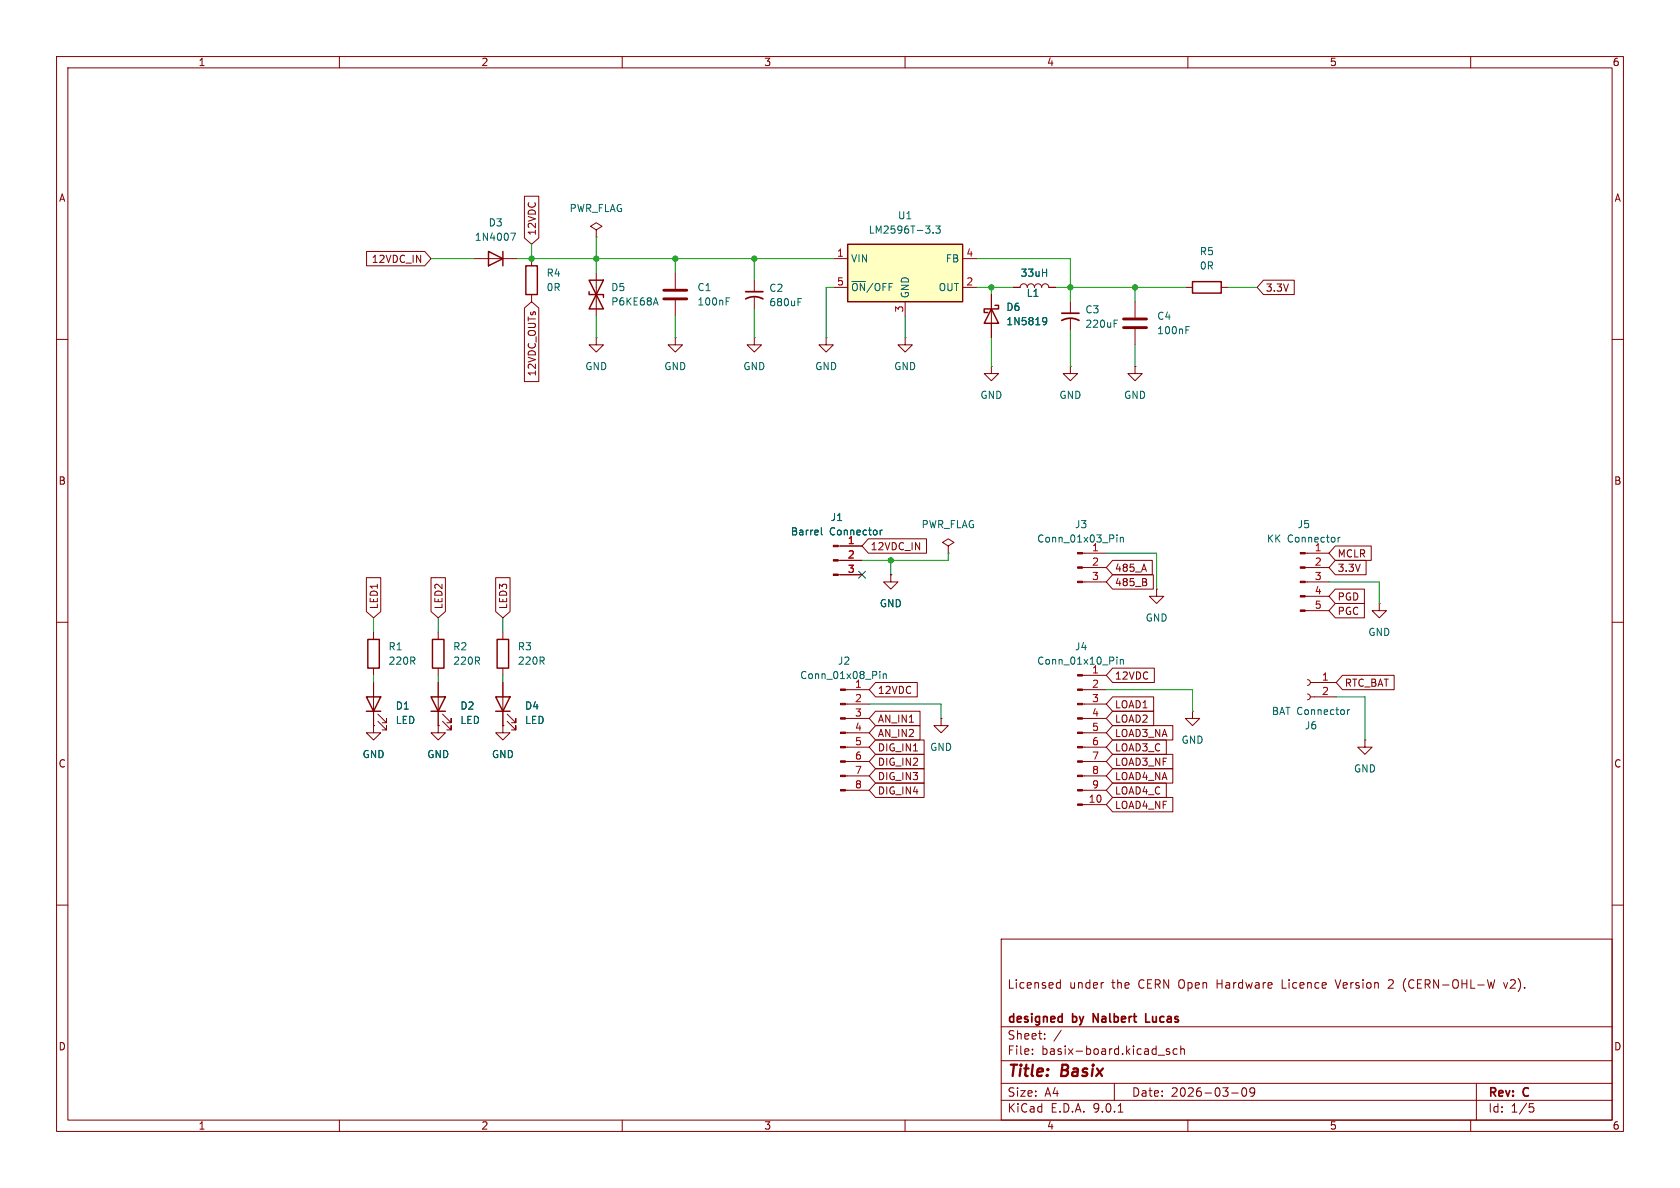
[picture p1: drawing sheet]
<svg xmlns="http://www.w3.org/2000/svg" width="297mm" height="210mm" viewBox="0 0 297 210" stroke-linecap="round" stroke-linejoin="round" font-family="sans-serif">
<g fill="none" stroke="#840000" stroke-width=".18">
<path d="M10 10h277v190h-277zM12 12h273v186h-273zM60 10v2M110 10v2M160 10v2M210 10v2M260 10v2M10 60h2M285 60h2M10 110h2M285 110h2M10 160h2"/>
<path d="M177 166h108v32h-108zM186.9 174.6h.6M186.9 173.8h.6M187.5 173.2v1.5M195 173.7h.1M236 173.2l.5 1.5M245.7 173.2l-.2 .1M246.2 173.8l-.8 .9h.9M248.1 174.3l.1 .5 .3 .5M248.5 173l-.3 .4-.1 .6M264.2 173.2l-.3 1.5M265.8 173.7l.4 1 .3-1"/>
<path d="M285 160h2M60 198v2M110 198v2M160 198v2M177 194.5h108M177 191.5h108M177 187.5h108M177 181.5h108M182.5 186.3v.1M182.5 185.5v.1M184.7 183.6v.1M184.7 182.8v.1"/>
<path d="M187.6 182.1l-1.3 2M197 191.5v3M197.7 196.6h.8M204.7 186.5h1.2M206.7 185.5l-.3-.1-.2 .2v.2l.5 .2v.3h-.5M208.1 185.5l-.4-.1-.3 .3v.4l.1 .2h.6M208.7 185.5l.3-.1 .3 .1 .1 .9M208.7 184.9v1.5M210 198v2M217.7 193.2h1.2M219.7 192.4l.2-.1a.81 .81 0 0 1 .6 .6 .81 .81 0 0 1-.3 .8l-.2 .1a.81 .81 0 0 1-.3-1.4zM221.8 192.9l-.3 .3h-.3l-.2-.3 .1-.5 .4-.1 .2 .1a.99 .99 0 0 1-.3 1.4h-.3"/>
<path d="M260 198v2M261 191.5v6.5M270.4 195.1h.7M270.5 195.7h.4l.3 .3-.2 .5-.5 .1"/>
</g>
<path d="M202.6 179.2v1.5h.7M193.3 180.7v-1.5l.8 1.5" fill="none" stroke="#840000" stroke-width=".3"/>
<path d="M149.9 43.2h20.3v10.1h-20.3z" fill="#ffffc2"/>
<g fill="none" stroke="#840000" stroke-width=".25">
<path d="M86.4 44.5l2.5 1.2-2.5 1.3zM88.9 44.5v2.5M93 47h2v5.1h-2zM104.1 49.5l2.6 5.1h-2.6l2.6-5.1zM104.1 51.6v.5h2.6v.5M149.9 43.2h20.3v10.1h-20.3zM175.3 54.6l1.2 2.6h-2.5zM175.9 54h.6v.6h-2.5v.6h.6M210.8 49.8h5.1v2h-5.1zM65 113h2.1v5.1h-2.1zM76.5 113h2v5.1h-2zM87.9 113h2v5.1h-2z"/>
<path d="M64.8 123.2h2.5l-1.3 2.5zM64.8 125.7h2.5M76.2 123.2h2.5l-1.2 2.5zM76.2 125.7h2.5M87.6 123.2h2.6l-1.3 2.5zM87.6 125.7h2.6"/>
</g>
<g fill="none" stroke="#840000" stroke-width=".18">
<path d="M92.7 34.7h2.6v7.4l-1.3 1.1-1.3-1.1zM64.8 44.4h10.3l1.1 1.3-1.1 1.3h-10.3zM83.8 45.7h7.6M92.7 54.5l1.3-1.2 1.3 1.2v13h-2.6zM94 45.7v1.3M94 52.1v1.2M105.4 40.6l1-.6-1-.6-1 .6 1 .6v1.3M105.4 41.9h.1M105.4 59.7v1.3h1.3l-1.3 1.2-1.3-1.2h1.3M105.4 59.7h.1M105.4 48.3v7.6M119.4 59.7v1.3h1.2l-1.2 1.2-1.3-1.2h1.3"/>
<path d="M119.4 59.7h.1M119.4 48.3v2.8M119.4 53.1v2.8M133.3 59.7v1.3h1.3l-1.3 1.2-1.2-1.2h1.2M133.3 59.7h.1M133.3 49.5v2.1M133.3 52.6v2M146 59.7v1.3h1.3l-1.3 1.2-1.2-1.2h1.2M146 59.7h.1M147.3 45.7h2.6M147.3 50.8h2.6M160 59.7v1.3h1.3l-1.3 1.2-1.3-1.2h1.3"/>
<path d="M160 59.7h.1M160 53.3v2.6M170.2 45.7h2.5M170.2 50.8h2.5M175.3 52.1v7.6M179.1 50.8h1.2a.64 .64 0 0 1 .7-.6 .64 .64 0 0 1 .6 .6 .64 .64 0 0 1 .6-.6 .64 .64 0 0 1 .7 .6 .64 .64 0 0 1 .6-.6 .64 .64 0 0 1 .6 .6 .64 .64 0 0 1 .7-.6 .64 .64 0 0 1 .6 .6h1.3M189.2 53.3v2.1M189.2 56.4v2M200.7 53.3v2.8M200.7 58.2v2.8M209.5 50.8h1.3M215.9 50.8h1.3"/>
<path d="M223.4 49.5h5.4v2.6h-5.4l-1.2-1.3zM175.3 64.8v1.2h1.2l-1.2 1.3-1.3-1.3h1.3M175.3 64.8h.1M189.2 64.8v1.2h1.3l-1.3 1.3-1.2-1.3h1.2M189.2 64.8h.1M200.7 64.8v1.2h1.2l-1.2 1.3-1.3-1.3h1.3M200.7 64.8h.1M148.2 96.5h4.2M148.2 99.1h4.2M153.5 95.2h10.3v2.6h-10.3l-1.1-1.3zM167.6 96.5l1.1-.6-1.1-.6-1 .6 1 .6v1.3M167.6 97.8h.1"/>
<path d="M191.4 97.8h4.2M196.7 99.1h7v2.5h-7l-1.1-1.3zM230.7 97.8h4.2M236.1 99.1h5.4v2.5h-5.4l-1.2-1.3zM236.1 96.5h6.3v2.6h-6.3l-1.2-1.3zM64.8 102.1h2.5v6l-1.3 1.1-1.2-1.1zM66 111.8v1.2M66 118.1v1.3M76.2 102.1h2.5v6l-1.2 1.1-1.3-1.1zM77.5 111.8v1.2M77.5 118.1v1.3M87.6 102.1h2.6v6l-1.3 1.1-1.3-1.1z"/>
<path d="M88.9 111.8v1.2M88.9 118.1v1.3M148.2 101.6h4.2M157.5 101.6v1.3h1.2l-1.2 1.2-1.3-1.2h1.3M157.5 101.6h.1M191.4 100.3h4.2M191.4 102.9h4.2M191.4 119.4h4.2M196.7 118.1h7.4v2.6h-7.4l-1.1-1.3zM196.7 101.6h7.2v2.5h-7.2l-1.1-1.2zM202.6 102.9l.1 .2-.1 .4M202.6 102.4v.4"/>
<path d="M204.5 104.1v1.3h1.2l-1.2 1.3-1.3-1.3h1.3M204.5 104.1h.1M230.7 100.3h4.2M230.7 102.9h4.2M230.7 105.4h4.2M230.7 108h4.2M236.1 104.1h5.1v2.6h-5.1l-1.2-1.3zM236.1 106.7h5.1v2.5h-5.1l-1.2-1.2zM237.3 119.4h9.2v2.5h-9.2l-1.1-1.2zM243.8 106.7v1.3h1.3l-1.3 1.2-1.2-1.2h1.2M243.8 106.7h.1M66 128.3v1.2h1.3l-1.3 1.3-1.2-1.3h1.2"/>
<path d="M66 128.3h.1M66 120.7v7.6M66.8 127.5l1.5 1.5v-.7v.7h-.7M66.8 126.2l1.5 1.6v-.8v.8h-.7M77.5 128.3v1.2h1.2l-1.2 1.3-1.3-1.3h1.3M77.5 128.3h.1M77.5 120.7v7.6M78.2 127.5l1.6 1.5v-.7v.7h-.8M78.2 126.2l1.6 1.6v-.8v.8h-.8M88.9 128.3v1.2h1.3l-1.3 1.3-1.3-1.3h1.3M88.9 128.3h.1M88.9 120.7v7.6"/>
<path d="M89.7 127.5l1.5 1.5v-.7v.7h-.8M89.7 126.2l1.5 1.6v-.8v.8h-.8M149.5 121.9h4.2M149.5 124.5h4.2M149.5 127h4.2M149.5 129.5h4.2M149.5 132.1h4.2M149.5 134.6h4.2M149.5 137.2h4.2M149.5 139.7h4.2M154.8 138.4h8.6v2.6h-8.6l-1.1-1.3zM154.8 120.6h7.4v2.6h-7.4l-1.1-1.3z"/>
<path d="M154.8 133.3h8.6v2.6h-8.6l-1.1-1.3zM154.8 135.9h8.6v2.5h-8.6l-1.1-1.2zM154.8 130.8h8.6v2.6h-8.6l-1.1-1.3zM154.8 128.3h7.8v2.5h-7.8l-1.1-1.3zM154.8 125.7h7.8v2.6h-7.8l-1.1-1.3zM166.4 127v1.3h1.2l-1.2 1.2-1.3-1.2h1.3M166.4 127h.1M191.4 121.9h4.2M191.4 124.5h4.2M191.4 127h4.2M191.4 129.5h4.2M191.4 132.1h4.2"/>
<path d="M191.4 134.6h4.2M191.4 137.2h4.2M191.4 139.7h4.2M196.7 123.2h7.3v2.5h-7.3l-1.1-1.2zM196.7 130.8h9.5v2.6h-9.5l-1.1-1.3zM196.7 138.4h9.5v2.6h-9.5l-1.1-1.3zM196.7 135.9h10.6v2.5h-10.6l-1.1-1.2zM196.7 133.3h10.6v2.6h-10.6l-1.1-1.3zM196.7 128.3h10.6v2.5h-10.6l-1.1-1.3zM196.7 125.7h7.3v2.6h-7.3l-1.1-1.3zM210.8 125.7v1.3h1.3l-1.3 1.3-1.3-1.3h1.3M210.8 125.7h.1"/>
<path d="M231.1 120.1l.4 .2 .1 .4-.1 .3-.4 .2M231.1 122.7l.4 .1 .1 .4-.1 .3-.4 .2M231.6 120.7h4.6M231.6 123.2h4.6M241.3 130.8v1.3h1.3l-1.3 1.3-1.3-1.3h1.3M241.3 130.8h.1M191.4 142.2h4.2M196.7 141h10.6v2.5h-10.6l-1.1-1.3z"/>
</g>
<g fill="none" stroke="#006464" stroke-width=".18">
<path d="M165.4 39.9h.8l-.4 .5 .4 .2v.5l-.2 .1-.6-.1M90.3 41.2h.8l-.5 1.3M115.6 53.6h.6M115.9 52.6l.4 1.3M128.4 53.3h.4M128.4 52.6h.6M141.1 53.4h.4M141.1 52.8h.6M164.9 41.1v.1M184.4 56.2l.4-.1 .2 .2a.84 .84 0 0 1-.3 1.1h-.3M185 56.7l-.2 .2h-.4M197 57.2h.4"/>
<path d="M197 56.6h.6M209.7 58.3h.4M209.7 57.7h.6M145.2 93.3v1.1l.2 .2M155.6 93.7v.9M156 93.7l-.4 .3M197.5 94.6v.1M197.5 95v.8M198.1 95v.8M198.1 95.1l.1-.1h.3l.1 .8M236.6 95v.8M236.9 95l-.3 .2"/>
<path d="M155.5 118.7v.1M155.5 119.1v.9M156.1 119.1v.9M156.1 119.2l.2-.1 .3 .1 .1 .8M197.5 116.1v.2M197.5 116.6v.8M198.1 116.6v.8M198.1 116.7l.1-.1h.3l.1 .8M238.2 125.5v.8M238.6 125.5l-.4 .2"/>
</g>
<path d="M117.3 51.3h4.1M117.3 52.8h4.1M198.6 56.4h4.1M198.6 57.9h4.1" fill="none" stroke="#840000" stroke-width=".51"/>
<path d="M131.8 52.8a3.2 3.2 0 0 1 3.1 0M131.8 51.6h3.1M187.7 56.6a3.2 3.2 0 0 1 3.1 0M187.7 55.4h3.1" fill="none" stroke="#840000" stroke-width=".3"/>
<g fill="#840000" stroke="#840000" stroke-width=".18">
<path d="M190.5 97.7h.9v.2h-.9z"/>
<path d="M190.5 100.2h.9v.3h-.9z"/>
<path d="M190.5 102.7h.9v.3h-.9z"/>
<path d="M147.3 96.4h.9v.2h-.9z"/>
<path d="M147.3 98.9h.9v.3h-.9z"/>
<path d="M147.3 101.5h.9v.2h-.9z"/>
<path d="M148.6 121.8h.9v.2h-.9z"/>
<path d="M148.6 124.3h.9v.3h-.9z"/>
<path d="M148.6 126.9h.9v.2h-.9z"/>
<path d="M148.6 129.4h.9v.3h-.9z"/>
<path d="M148.6 132h.9v.2h-.9z"/>
<path d="M148.6 134.5h.9v.2h-.9z"/>
<path d="M148.6 137h.9v.3h-.9z"/>
<path d="M148.6 139.6h.9v.2h-.9z"/>
<path d="M190.5 119.3h.9v.2h-.9z"/>
<path d="M190.5 121.8h.9v.2h-.9z"/>
<path d="M190.5 124.3h.9v.3h-.9z"/>
<path d="M190.5 126.9h.9v.2h-.9z"/>
<path d="M190.5 129.4h.9v.3h-.9z"/>
<path d="M190.5 132h.9v.2h-.9z"/>
<path d="M190.5 134.5h.9v.2h-.9z"/>
<path d="M190.5 137h.9v.3h-.9z"/>
<path d="M190.5 139.6h.9v.2h-.9z"/>
<path d="M190.5 142.1h.9v.3h-.9z"/>
<path d="M229.9 97.7h.8v.2h-.8z"/>
<path d="M229.9 100.2h.8v.3h-.8z"/>
<path d="M229.9 102.7h.8v.3h-.8z"/>
<path d="M229.9 105.3h.8v.2h-.8z"/>
<path d="M229.9 107.8h.8v.3h-.8z"/>
</g>
<g fill="none" stroke="#009600" stroke-width=".18">
<path d="M76.2 45.7h7.6M91.4 45.7h55.9M94 43.2v2.5M105.4 41.9v6.4M105.4 55.9v3.8M119.4 45.7v2.6M119.4 55.9v3.8M133.3 45.7v3.8M133.3 54.6v5.1M147.3 50.8h-1.3v8.9M160 55.9v3.8M172.7 50.8h6.4"/>
<path d="M172.7 45.7h16.5v7.6M175.3 50.8v1.3M175.3 59.7v5.1M186.7 50.8h22.8M189.2 58.4v6.4M200.7 50.8v2.5M217.2 50.8h5M200.7 61v3.8M157.5 99.1v2.5M167.6 97.8v1.3h-15.2M195.6 97.8h8.9v6.3M66 109.2v2.6"/>
<path d="M66 119.4v1.3M77.5 109.2v2.6M77.5 119.4v1.3M88.9 109.2v2.6M88.9 119.4v1.3M234.9 102.9h8.9v3.8M153.7 124.5h12.7v2.5M195.6 121.9h15.2v3.8M236.2 123.2h5.1v7.6"/>
</g>
<path d="M151.8 101l1.2 1.2M153 101l-1.2 1.2" fill="none" stroke="#000084" stroke-width=".18"/>
<g fill="#009600" stroke="#009600" stroke-width=".18">
<circle cx="200.7" cy="50.8" r=".46"/>
<circle cx="189.2" cy="50.8" r=".46"/>
<circle cx="175.3" cy="50.8" r=".46"/>
<circle cx="119.4" cy="45.7" r=".46"/>
<circle cx="105.4" cy="45.7" r=".46"/>
<circle cx="94" cy="45.7" r=".46"/>
<circle cx="133.3" cy="45.7" r=".46"/>
<circle cx="157.5" cy="99.1" r=".46"/>
</g>
<g font-size="2.8" fill="#840000">
<text x="178" y="190.9">Title:</text>
<text x="187.7" y="190.9">Basix</text>
</g>
<g font-size="2.1" fill="#840000">
<text x="178" y="175">Licensed</text>
<text x="189" y="175">under</text>
<text x="196.6" y="175">the</text>
<text x="201.4" y="175">CERN Open</text>
<text x="215.5" y="175">Hardware</text>
<text x="227.2" y="175">Licence</text>
<text x="236.9" y="175">Version</text>
<text x="246.3" y="175">2</text>
<text x="249.1" y="175">(CERN-OHL-W</text>
<text x="267.1" y="175">v2).</text>
<text x="178" y="184">Sheet:</text>
<text x="178" y="181.2">designed</text>
<text x="189.7" y="181.2">by</text>
<text x="193.9" y="181.2">Nalbert</text>
<text x="203.8" y="181.2">Lucas</text>
<text x="178" y="186.7">File:</text>
<text x="184.1" y="186.7">basix-board.kicad_sch</text>
<text x="178" y="196.9">KiCad</text>
<text x="178" y="194.1">Size:</text>
<text x="184.7" y="194.1">A4</text>
<text x="185.7" y="196.9">E.D.A.</text>
<text x="193.3" y="196.9">9.0.1</text>
<text x="200" y="194.1">Date:</text>
<text x="207" y="194.1">2026-03-09</text>
<text x="263" y="194.3">Rev:</text>
<text x="263" y="196.9">Id:</text>
<text x="267.1" y="196.9">1/5</text>
<text x="269.4" y="194.3">C</text>
</g>
<g font-size="1.8" fill="#840000">
<text x="35" y="11.9">1</text>
<text x="85" y="11.9">2</text>
<text x="135" y="11.9">3</text>
<text x="185" y="11.9">4</text>
<text x="235" y="11.9">5</text>
<text x="285" y="11.9">6</text>
<text x="10.3" y="35.9">A</text>
<text x="285.3" y="35.9">A</text>
<text x="94.9" y="41.8" transform="rotate(-90 94.9 41.8)">12VDC</text>
<text x="65.6" y="46.7">12VDC_IN</text>
<text x="223.7" y="51.8">3.3V</text>
<text x="94.9" y="66.6" transform="rotate(-90 94.9 66.6)">12VDC_OUTs</text>
<text x="10.3" y="85.9">B</text>
<text x="285.3" y="85.9">B</text>
<text x="153.8" y="97.5">12VDC_IN</text>
<text x="197" y="101.3">485_A</text>
<text x="236.4" y="101.3">3.3V</text>
<text x="236.4" y="98.7">MCLR</text>
<text x="67" y="107.8" transform="rotate(-90 67 107.8)">LED1</text>
<text x="78.4" y="107.8" transform="rotate(-90 78.4 107.8)">LED2</text>
<text x="89.9" y="107.8" transform="rotate(-90 89.9 107.8)">LED3</text>
<text x="197" y="103.8">485_B</text>
<text x="236.4" y="106.4">PGD</text>
<text x="236.4" y="108.9">PGC</text>
<text x="155.1" y="122.9">12VDC</text>
<text x="197" y="125.4">LOAD1</text>
<text x="197" y="120.3">12VDC</text>
<text x="237.6" y="121.6">RTC_BAT</text>
<text x="155.1" y="130.5">AN_IN2</text>
<text x="155.1" y="128">AN_IN1</text>
<text x="197" y="130.5">LOAD3_NA</text>
<text x="197" y="128">LOAD2</text>
<text x="10.3" y="135.9">C</text>
<text x="155.1" y="135.6">DIG_IN2</text>
<text x="155.1" y="133">DIG_IN1</text>
<text x="197" y="133">LOAD3_C</text>
<text x="197" y="135.6">LOAD3_NF</text>
<text x="285.3" y="135.9">C</text>
<text x="155.1" y="140.7">DIG_IN4</text>
<text x="155.1" y="138.1">DIG_IN3</text>
<text x="197" y="140.7">LOAD4_C</text>
<text x="197" y="143.2">LOAD4_NF</text>
<text x="197" y="138.1">LOAD4_NA</text>
<text x="10.3" y="185.9">D</text>
<text x="285.3" y="185.9">D</text>
<text x="35" y="199.9">1</text>
<text x="85" y="199.9">2</text>
<text x="135" y="199.9">3</text>
<text x="185" y="199.9">4</text>
<text x="235" y="199.9">5</text>
<text x="285" y="199.9">6</text>
</g>
<g font-size="1.8" fill="#006464">
<text x="86.3" y="40.2">D3</text>
<text x="100.6" y="37.7">PWR_FLAG</text>
<text x="153.5" y="41.5">LM2596T-3.3</text>
<text x="158.6" y="39">U1</text>
<text x="83.8" y="42.8">1N4007</text>
<text x="150.4" y="46.6">VIN</text>
<text x="167.1" y="46.6">FB</text>
<text x="212" y="45.3">R5</text>
<text x="212" y="47.9">0R</text>
<text x="96.5" y="49.1">R4</text>
<text x="96.5" y="51.7">0R</text>
<text x="108" y="51.7">D5</text>
<text x="123.2" y="51.7">C1</text>
<text x="135.9" y="51.8">C2</text>
<text x="150.4" y="51.7">~{ON}/OFF</text>
<text x="160.9" y="52.8" transform="rotate(-90 160.9 52.8)">GND</text>
<text x="165.8" y="51.7">OUT</text>
<text x="180.3" y="49.1">33uH</text>
<text x="181.4" y="52.7">L1</text>
<text x="108" y="54.2">P6KE68A</text>
<text x="123.2" y="54.2">100nF</text>
<text x="135.9" y="54.3">680uF</text>
<text x="177.8" y="55.2">D6</text>
<text x="177.8" y="57.7">1N5819</text>
<text x="191.8" y="55.6">C3</text>
<text x="191.8" y="58.1">220uF</text>
<text x="204.5" y="56.7">C4</text>
<text x="204.5" y="59.3">100nF</text>
<text x="103.4" y="65.6">GND</text>
<text x="117.3" y="65.6">GND</text>
<text x="131.3" y="65.6">GND</text>
<text x="144" y="65.6">GND</text>
<text x="158" y="65.6">GND</text>
<text x="173.2" y="70.7">GND</text>
<text x="187.2" y="70.7">GND</text>
<text x="198.6" y="70.7">GND</text>
<text x="139.7" y="94.8">Barrel</text>
<text x="146.6" y="94.8">Connector</text>
<text x="146.8" y="92.3">J1</text>
<text x="162.8" y="93.6">PWR_FLAG</text>
<text x="189.9" y="93.6">J3</text>
<text x="229.3" y="93.6">J5</text>
<text x="183.3" y="96.1">Conn_01x03_Pin</text>
<text x="193" y="97.5">1</text>
<text x="223.9" y="96.1">KK</text>
<text x="227.6" y="96.1">Connector</text>
<text x="232.3" y="97.5">1</text>
<text x="155.4" y="107.5">GND</text>
<text x="202.4" y="110.1">GND</text>
<text x="241.8" y="112.6">GND</text>
<text x="68.6" y="115.2">R1</text>
<text x="68.6" y="117.7">220R</text>
<text x="80" y="115.2">R2</text>
<text x="80" y="117.7">220R</text>
<text x="91.4" y="115.2">R3</text>
<text x="91.4" y="117.7">220R</text>
<text x="148" y="117.7">J2</text>
<text x="183.3" y="117.7">Conn_01x10_Pin</text>
<text x="189.9" y="115.2">J4</text>
<text x="193" y="119.1">1</text>
<text x="69.9" y="125.6">D1</text>
<text x="81.3" y="125.6">D2</text>
<text x="92.7" y="125.6">D4</text>
<text x="141.4" y="120.2">Conn_01x08_Pin</text>
<text x="151.1" y="121.7">1</text>
<text x="69.9" y="128.2">LED</text>
<text x="81.3" y="128.2">LED</text>
<text x="92.7" y="128.2">LED</text>
<text x="208.8" y="131.7">GND</text>
<text x="224.7" y="126.6">BAT Connector</text>
<text x="230.6" y="129.1">J6</text>
<text x="64" y="134.2">GND</text>
<text x="75.4" y="134.2">GND</text>
<text x="86.9" y="134.2">GND</text>
<text x="164.3" y="132.9">GND</text>
<text x="239.3" y="136.8">GND</text>
</g>
<g font-size="1.8" fill="#a90000">
<text x="147.9" y="45.5">1</text>
<text x="170.7" y="45.5">4</text>
<text x="147.9" y="50.5">5</text>
<text x="170.7" y="50.5">2</text>
<text x="159.8" y="55.3" transform="rotate(-90 159.8 55.3)">3</text>
<text x="149.8" y="96.3">1</text>
<text x="149.8" y="98.8">2</text>
<text x="149.8" y="101.3">3</text>
<text x="193" y="100.1">2</text>
<text x="232.3" y="100.1">2</text>
<text x="193" y="102.6">3</text>
<text x="232.3" y="102.6">3</text>
<text x="232.3" y="105.2">4</text>
<text x="232.3" y="107.7">5</text>
<text x="151.1" y="124.2">2</text>
<text x="193" y="121.7">2</text>
<text x="193" y="124.2">3</text>
<text x="233.6" y="120.4">1</text>
<text x="233.6" y="122.9">2</text>
<text x="151.1" y="126.7">3</text>
<text x="151.1" y="129.3">4</text>
<text x="151.1" y="131.8">5</text>
<text x="193" y="126.7">4</text>
<text x="193" y="129.3">5</text>
<text x="193" y="131.8">6</text>
<text x="151.1" y="134.4">6</text>
<text x="151.1" y="136.9">7</text>
<text x="193" y="134.4">7</text>
<text x="193" y="136.9">8</text>
<text x="151.1" y="139.4">8</text>
<text x="192.4" y="142">10</text>
<text x="193" y="139.4">9</text>
</g>
</svg>
